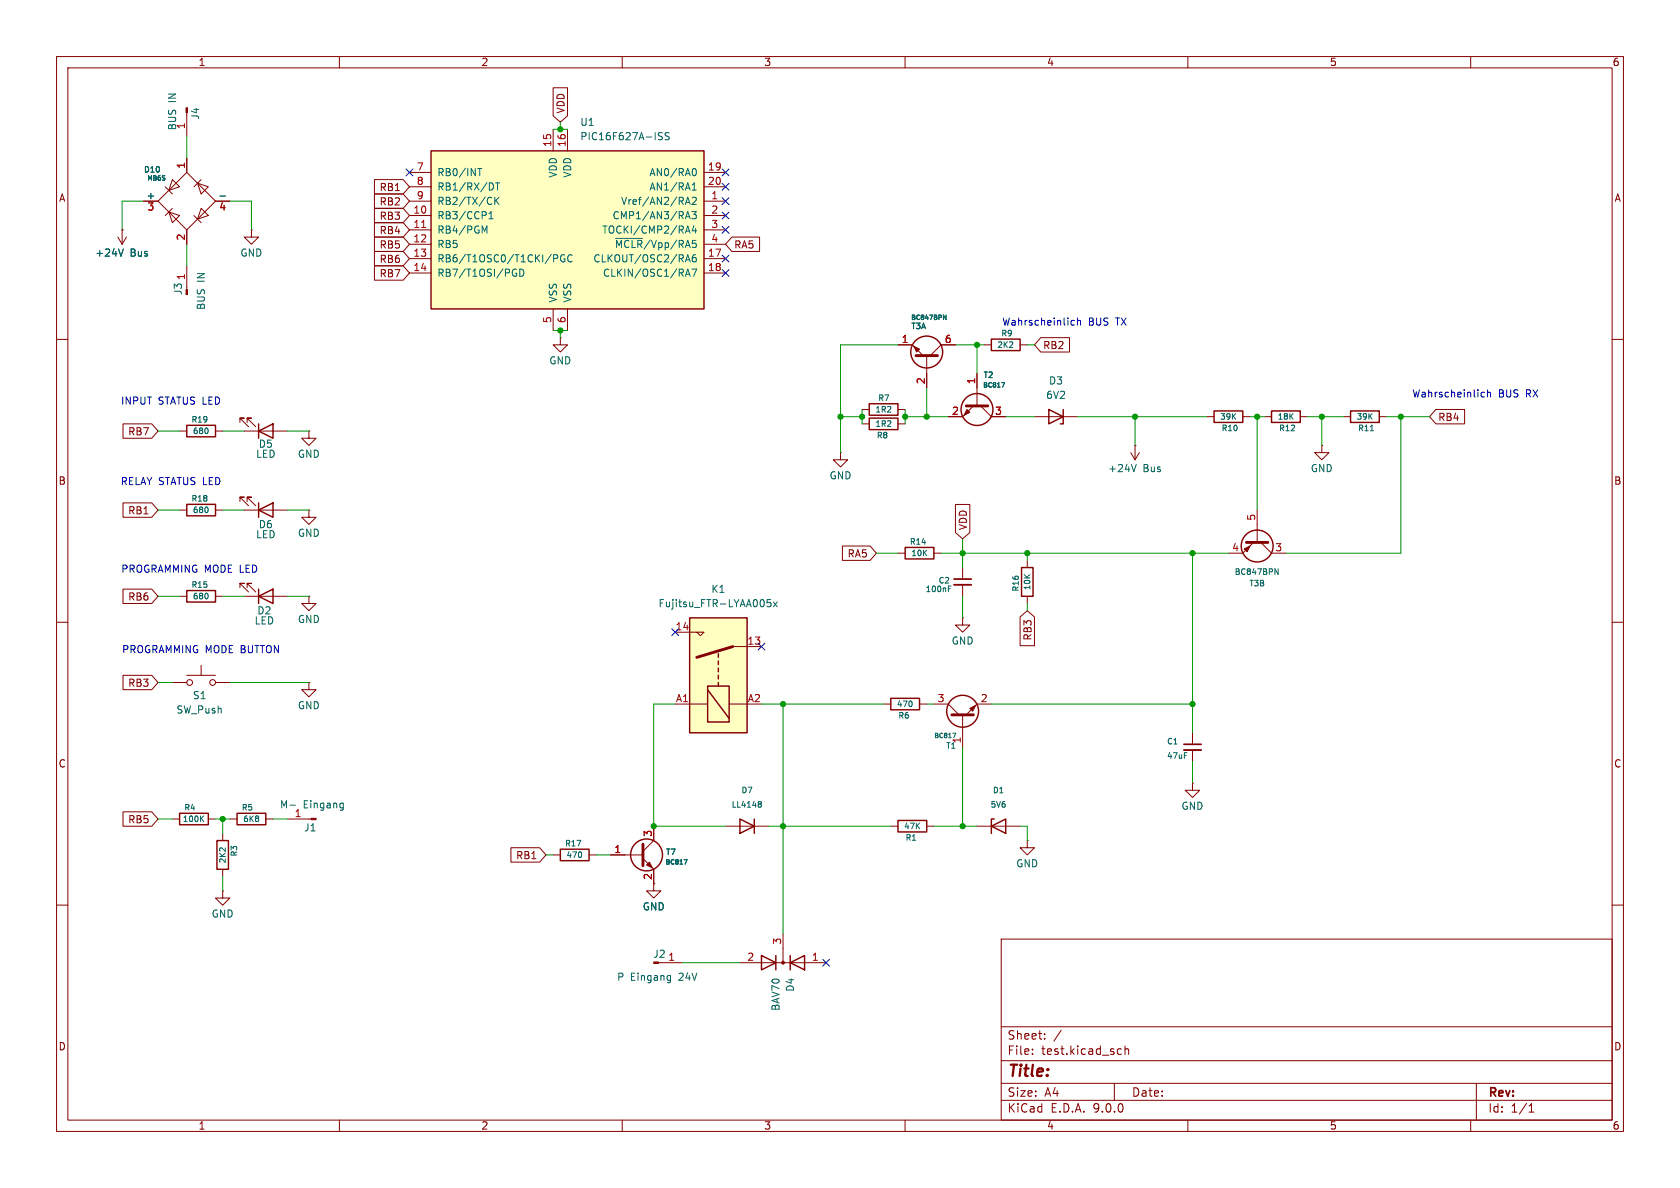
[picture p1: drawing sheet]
<svg xmlns="http://www.w3.org/2000/svg" width="297mm" height="210mm" viewBox="0 0 297 210" stroke-linecap="round" stroke-linejoin="round" font-family="sans-serif">
<g fill="none" stroke="#840000" stroke-width=".18">
<path d="M10 10h277v190h-277zM12 12h273v186h-273zM60 10v2M110 10v2M160 10v2M210 10v2M260 10v2M10 60h2M152.4 72.4h1.3M158.7 72.4h1.3M182.9 73.7h7.6M213.4 73.7h1.2"/>
<path d="M219.7 73.7h1.3M223.5 73.7h1.3M229.9 73.7h1.2M285 60h2M42.4 88.6v-.7h.8h-.8l1.5 1.5M43.2 90.2h7.6M43.7 88.6v-.7h.7h-.7l1.5 1.5M181.6 99.1v1.2M10 110h2M42.4 103.9v-.8h.8h-.8l1.5 1.5M43.2 105.4h7.6M43.7 103.9v-.8h.7h-.7l1.5 1.5"/>
<path d="M54.6 105.4v1.3h1.3l-1.3 1.3-1.3-1.3h1.3M54.6 105.4h.1M181.6 105.4v1.3M285 110h2M54.6 120.7v1.2h1.3l-1.3 1.3-1.3-1.3h1.3M54.6 120.7h.1M156.2 124.5h1.3M162.6 124.5h1.2M165.1 124.5h2.5l1.9 1.9M170.2 126.4v5.7M175.3 124.5h-2.6l-1.9 1.9M107.9 151.1h5.8"/>
<path d="M113.7 151.8l1.9 1.9v3.8h1.2l-1.2 1.3-1.3-1.3h1.3M115.6 146.1v2.5l-1.9 1.9M10 160h2M116.4 170.2h4.2M177 166h108v32h-108zM285 160h2M60 198v2M110 198v2M160 198v2M177 194.5h108M177 191.5h108M177 187.5h108"/>
<path d="M177 181.5h108M182.5 186.3v.1M182.5 185.5v.1M184.7 183.6v.1M184.7 182.8v.1M187.6 182.1l-1.3 2M197 191.5v3M197.8 185.4l.4 .1M198.2 186.3l-.4 .1M198.9 185.5l.2-.1 .4 .1v.9M198.9 184.9v1.5M210 198v2"/>
<path d="M260 198v2M261 191.5v6.5M270.3 196.6h.9M270.3 195.5l.4-.4v1.5"/>
</g>
<g fill="none" stroke="#840000" stroke-width=".25">
<path d="M153.7 71.4h5v2h-5zM185.4 72.4l2.6 1.3-2.6 1.2zM188 72.4v2.5h-.5M214.6 72.6h5.1v2.1h-5.1zM224.8 72.6h5.1v2.1h-5.1zM45.7 90.2l2.6-1.3v2.5zM45.7 88.9v2.5M45.7 105.4l2.6-1.3v2.6zM45.7 104.1v2.6M180.6 100.3h2v5.1h-2zM157.5 123.4h5.1v2.1h-5.1z"/>
<circle cx="170.2" cy="125.7" r="2.82"/>
<circle cx="114.3" cy="151.1" r="2.82"/>
</g>
<path d="M161.2 124.1v.6M168.4 129.6h.6l-.4 .8M120.9 152h.6l-.4 .8M118.4 172.5h.1M118.5 172.5v1l-.1 .2M118.5 173.2l-.1 .1" fill="none" stroke="#006464" stroke-width=".18"/>
<path d="M168.3 126.4h3.8M113.7 149.2v3.8" fill="none" stroke="#840000" stroke-width=".51"/>
<g fill="#840000" stroke="#840000" stroke-width=".18">
<path d="M171.4 125.2l1.1-.5-.5 1z"/>
<path d="M115.6 170.1h.8v.2h-.8z"/>
<path d="M114.3 152.9l.5-.5 .5 1z"/>
</g>
<path d="M121.9 109.2h10.2v20.3h-10.2z" fill="#ffffc2"/>
<g fill="none" stroke="#840000" stroke-width=".18">
<path d="M33 19.9v4.2M25.4 35.6h2.5M27.9 35.6l5.1-5.1 5.1 5.1-5.1 5zM29.2 33l1.3 1.3M29.8 37.5l1.9 .6-1.2 1.3zM30.5 31.8l1.2 1.2-1.9 .7zM30.5 36.8l-1.3 1.3M33 27.9v2.6M34.3 38.1l1.3 1.3M34.9 32.4l1.9 .6-1.2 1.3zM35.6 36.8l1.2 1.3-1.9 .6zM35.6 31.8l-1.3 1.2"/>
<path d="M38.1 35.6h2.5M33 40.6v2.6M44.4 40.6v1.3h1.3l-1.3 1.3-1.2-1.3h1.2M44.4 40.6h.1M31.7 76.2h1.3M38.1 76.2h1.3M42.4 74.7v-.8h.8h-.8l1.5 1.5M43.2 76.2h7.6M43.7 74.7v-.8h.7h-.7l1.5 1.5M54.6 76.2v1.3h1.3l-1.3 1.2-1.3-1.2h1.3M54.6 76.2h.1M152.4 74.9h1.3"/>
<path d="M158.7 61h2.6l1.9 1.9M158.7 74.9h1.3M163.8 62.9v5.7M168.9 61h-2.5l-1.9 1.9M172.1 71.8l-1.9 1.9h-2.6M172.7 66v5.8M173.4 71.8l1.9 1.9h2.5M174 61h1.3M180.3 61h1.3M200.7 78.7h.1M200.7 78.7v2.6M233.7 78.7v1.3h1.2l-1.2 1.3-1.3-1.3h1.3"/>
<path d="M233.7 78.7h.1M237.5 73.7h1.3M243.8 73.7h1.3M31.7 90.2h1.3M38.1 90.2h1.3M54.6 90.2v1.2h1.3l-1.3 1.3-1.3-1.3h1.3M54.6 90.2h.1M148.6 80v1.3h1.3l-1.3 1.3-1.3-1.3h1.3M148.6 80h.1M158.7 97.8h1.3M165.1 97.8h1.3M199.9 80l.8 1.3"/>
<path d="M201.4 80l-.7 1.3M221.6 95.9l-1.9 1.9h-2.5M222.2 90.2v5.7M222.9 95.9l1.9 1.9h2.5M31.7 105.4h1.3M33 119.4h5.1M35.6 117.6v1.8M38.1 105.4h1.3M119.4 111.8h5.1l-.7 .6-.6-.6M129.5 114.3h5.1M170.2 109.2v1.3h1.2l-1.2 1.3-1.3-1.3h1.3M170.2 109.2h.1"/>
<path d="M170.2 100.3v2.1M170.2 103.4v2M30.5 120.7h2.5M38.1 120.7h2.5M119.4 124.5h5.7M128.9 124.5h3.2M210.8 138.4v1.3h1.3l-1.3 1.3-1.3-1.3h1.3M210.8 138.4h.1M210.8 129.5v2.1M210.8 132.6v2M30.5 144.8h1.2M36.8 144.8h1.3"/>
<path d="M39.4 157.5v1.3h1.2l-1.2 1.2-1.3-1.2h1.3M39.4 157.5h.1M39.4 147.3v1.3M39.4 153.7v1.2M40.6 144.8h1.3M47 144.8h1.3M50.8 144.8h4.2M97.8 151.1h1.3M104.1 151.1h1.3M128.3 146.1h7.6M172.7 146.1h7.6M181.6 148.6v1.3h1.3l-1.3 1.2-1.3-1.2h1.3"/>
<path d="M181.6 148.6h.1"/>
<circle cx="33.5" cy="120.7" r=".51"/>
<circle cx="37.6" cy="120.7" r=".51"/>
</g>
<g fill="none" stroke="#840000" stroke-width=".25">
<path d="M175.3 59.9h5v2.1h-5zM33 75.2h5.1v2h-5.1zM45.7 76.2l2.6-1.3v2.6zM45.7 74.9v2.6M153.7 73.9h5v2h-5zM238.8 72.6h5v2.1h-5zM33 89.2h5.1v2h-5.1zM160 96.8h5.1v2h-5.1zM33 104.4h5.1v2h-5.1zM121.9 109.2h10.2v20.3h-10.2zM127 115.6v.6M127 116.8v.7"/>
<path d="M127 118.1v.6M127 119.4v.6M125.1 121.3h3.8v6.3h-3.8zM125.1 121.9l3.8 5.1M127 120.7v.6M31.7 143.8h5.1v2h-5.1zM38.4 148.6h2v5.1h-2zM41.9 143.8h5.1v2h-5.1zM99.1 150.1h5v2h-5zM130.8 144.8l2.5 1.3-2.5 1.2zM133.3 144.8v2.5M175.3 146.1l2.5-1.3v2.5z"/>
<path d="M175.8 144.8h-.5v2.5"/>
<circle cx="163.8" cy="62.2" r="2.82"/>
<circle cx="172.7" cy="72.4" r="2.82"/>
<circle cx="222.2" cy="96.5" r="2.82"/>
</g>
<path d="M161.9 62.9h3.8M170.8 71.8h3.8M220.3 95.9h3.9M129.5 114.3l-6.3 1.9" fill="none" stroke="#840000" stroke-width=".51"/>
<g fill="none" stroke="#006464" stroke-width=".18">
<path d="M38.9 34.7h1M166.8 55.7l.4 .8v-.8M36.7 75.8v.7M177.1 67.6h.5l-.3 .8M242.3 76.1h.5M36.7 89.8v.6M200.9 82.1l-.5 1.3M36.7 105.1v.6M136.3 106h-.7v.6l.2-.1h.4l.1 .2v.4l-.2 .2-.5-.2M136.7 106.4l.7 .9M137.4 106.4l-.7 .9M167.7 104.1h.3"/>
<path d="M167.7 103.6h.4M225.4 100.5l.6 1v-1M209.4 133.1h.5M35.6 144.7l.4 .5M36 144.2l-.6 .6M51.3 142.3h.9M60.6 142h.1M60.7 142v1l-.1 .2M60.7 142.8h-.1M102.8 150.8v.6M134.2 141.7l.4 .2-.2 .2M134.2 142.1h.2"/>
<path d="M134.4 142.1l.2 .4-.4 .2"/>
</g>
<g fill="#840000" stroke="#840000" stroke-width=".18">
<path d="M220 97l1-.5-.5 1z"/>
<path d="M170.9 72.4l.5 .5-1 .5z"/>
<path d="M161.5 61.2l1.1 .5-.5 .5z"/>
<path d="M55 144.7h.9v.2h-.9z"/>
<path d="M32.9 19.1h.2v.8h-.2z"/>
</g>
<path d="M168.7 102.4h3M209.3 131.6h3" fill="none" stroke="#840000" stroke-width=".3"/>
<path d="M168.7 103.4h3M209.3 132.6h3" fill="none" stroke="#840000" stroke-width=".33"/>
<path d="M76.2 26.7h48.3v27.9h-48.3z" fill="#ffffc2"/>
<path d="M76.2 26.7h48.3v27.9h-48.3zM158.7 145h5.1v2.1h-5.1zM134.6 168.9l2.6 1.3-2.6 1.3zM137.2 168.9v2.6M139.7 170.2l2.5-1.3v2.6zM139.7 168.9v2.6" fill="none" stroke="#840000" stroke-width=".25"/>
<g fill="none" stroke="#840000" stroke-width=".18">
<path d="M97.8 15.5h2.5v5l-1.2 1.1-1.3-1.1zM25.4 35.6h2.5M33 27.9v2.6M38.1 35.6h2.5M66.2 34.3h5.1l1.1 1.3-1.1 1.2h-5.1zM66.2 36.8h5.1l1.1 1.3-1.1 1.3h-5.1zM66.2 31.7h5.1l1.1 1.3-1.1 1.3h-5.1zM66.2 39.4h5.1l1.1 1.2-1.1 1.3h-5.1zM72.4 30.5h3.8M72.4 33h3.8M72.4 35.6h3.8M72.4 38.1h3.8"/>
<path d="M97.8 22.9v3.8M100.3 22.9v3.8M124.5 30.5h3.8M124.5 33h3.8M124.5 35.6h3.8M124.5 38.1h3.8M20.8 41.9l.8 1.3M21.6 40.6h.1M21.6 40.6v2.6M22.4 41.9l-.8 1.3M33 40.6v2.6M33 47v4.2"/>
<path d="M66.2 41.9h5.1l1.1 1.3-1.1 1.3h-5.1zM66.2 47h5.1l1.1 1.3-1.1 1.2h-5.1zM66.2 44.4h5.1l1.1 1.3-1.1 1.3h-5.1zM72.4 40.6h3.8M72.4 43.2h3.8M72.4 45.7h3.8M72.4 48.3h3.8M97.8 54.6v3.8M99.1 59.7v1.3h1.2l-1.2 1.2-1.3-1.2h1.3M99.1 59.7h.1M100.3 54.6v3.8M124.5 40.6h3.8"/>
<path d="M124.5 43.2h3.8M124.5 45.7h3.8M124.5 48.3h3.8M129.4 41.9h4.9v2.6h-4.9l-1.1-1.3zM184 59.7h5.1v2.5h-5.1l-1.1-1.2zM21.7 74.9h5.1l1.1 1.3-1.1 1.3h-5.1zM158.7 61h2.6M163.8 66v2.6M166.4 61h2.5M167.6 73.7h2.6M172.7 66v2.6M175.3 73.7h2.5"/>
<path d="M253.8 72.4h5.1v2.5h-5.1l-1.1-1.2zM21.7 88.9h5.1l1.1 1.3-1.1 1.2h-5.1zM148.9 96.5h4.9l1.1 1.3-1.1 1.3h-4.9zM168.9 89.2h2.6v4.9l-1.3 1.2-1.3-1.2zM21.7 119.4h5.1l1.1 1.3-1.1 1.2h-5.1zM21.7 104.1h5.1l1.1 1.3-1.1 1.3h-5.1zM180.3 109.1l1.3-1.1 1.3 1.1v5h-2.6zM21.7 143.5h5.1l1.1 1.3-1.1 1.3h-5.1zM90.3 149.9h5.1l1.1 1.2-1.1 1.3h-5.1zM107.9 151.1h2.6M115.6 146.1v2.5M115.6 153.7v2.5"/>
<path d="M157.5 146.1h1.2M163.8 146.1h1.3M130.8 170.2h15.2M138.4 165.1v5.1"/>
</g>
<g fill="none" stroke="#006464" stroke-width=".18">
<path d="M38.9 34.7h1M84.5 29.8h.7M84.8 29.8v1.3M86.4 38.7h.8M86.4 37.8l.4-.4v1.3M87 32.4l.2 .5-.2 .6M87.5 34.9v1.2M87.6 32.3h.7M87.7 35.4l.5 .7M88 32.3v1.3M88.2 34.9l-.7 .7M116.5 24l.5 .2 .1 .1-.1 .3-.4 .1"/>
<path d="M116.5 23.5h.6M118.3 23.5l-.5-.1-.2 .2v.3l.6 .3 .1 .3-.2 .2-.5-.1M121.2 36.1l.4-1.2 .4 1.2M121.2 38.7l.4-1.3 .4 1.3M121.3 35.8h.6M121.3 38.3h.6M121.6 39.9l.4 1.3M122.3 37.4h.8l-.4 .5 .3 .1v.6l-.1 .1-.6-.1M122.4 35l.5-.1 .2 .3-.8 .9h.8M122.4 33.6h.7M122.4 32.7l.3-.4v1.3M122.6 29.9l.1-.1a.68 .68 0 0 1 .4 .6 .68 .68 0 0 1-.4 .7l-.1-.1"/>
<path d="M122.7 39.9l-.3 .9h.8M21.8 44l-.4 1.3M85.7 40.9l.4-1v1.3M91 47.6h.3M91.1 48.3h.2v.4l-.2 .1M91.9 47.6a.64 .64 0 0 1 .7 .6 .64 .64 0 0 1-.7 .6zM98.4 45l.2 .3-.1 .3-.1 .1M99.8 45.1a.59 .59 0 0 0-.7 .6 .59 .59 0 0 0 .7 .5l.1-.4h-.3M101.1 45.2a.6 .6 0 0 0-.8 .4 .6 .6 0 0 0 .6 .7l.2-.1M108.8 42.1h4.8M121.2 48.8l.4-1.2 .4 1.2M121.3 40.9h.6"/>
<path d="M121.3 45.9h.6M121.3 48.5h.6M121.6 45l.4 1.3M122.3 47.6h.9l-.6 1.2M123 45l-.4 .1a.86 .86 0 0 0 0 1.2l.4-.1 .1-.4-.2-.3-.4 .1-.1 .2M123 40.4v.8M166.8 55.7l.4 .8v-.8M177.1 67.6h.5l-.3 .8M120.9 152h.6l-.4 .8"/>
</g>
<path d="M74.5 40.2h.8" fill="none" stroke="#a90000" stroke-width=".18"/>
<g fill="#840000" stroke="#840000" stroke-width=".18">
<path d="M32.9 51.2h.2v.9h-.2z"/>
<circle cx="138.4" cy="170.2" r=".25"/>
</g>
<g fill="none" stroke="#009600" stroke-width=".18">
<path d="M25.4 35.6h-3.8v5M33 24.1v3.8M40.6 35.6h3.8v5M97.8 22.9h2.5M99.1 21.6v1.3M33 43.2v3.8M97.8 58.4h2.5M99.1 58.4v1.3M27.9 76.2h3.8M39.4 76.2h3.8M50.8 76.2h3.8M148.6 73.7h3.8"/>
<path d="M152.4 72.4v2.5M158.7 61h-10.1v19M160 73.7h7.6M160 72.4v2.5M163.8 68.6v5.1M168.9 61h5.1M172.7 61v5M177.8 73.7h5.1M181.6 61h1.3M190.5 73.7h22.9M200.7 73.7v5M221 73.7h2.5"/>
<path d="M222.2 73.7v16.5M231.1 73.7h6.4M233.7 73.7v5M245.1 73.7h7.6M247.6 73.7v24.1h-20.3M27.9 90.2h3.8M39.4 90.2h3.8M50.8 90.2h3.8M154.9 97.8h3.8M166.4 97.8h50.8M170.2 95.3v5M181.6 97.8v1.3"/>
<path d="M210.8 97.8v31.7M27.9 105.4h3.8M39.4 105.4h3.8M50.8 105.4h3.8M170.2 105.4v3.8M181.6 106.7v1.3M27.9 120.7h2.6M40.6 120.7h14M119.4 124.5h-3.8v21.6h12.7M134.6 124.5h21.6M138.4 124.5v40.6M163.8 124.5h1.3"/>
<path d="M170.2 132.1v14M175.3 124.5h35.5M210.8 134.6v3.8M27.9 144.8h2.6M38.1 144.8h2.5M39.4 144.8v2.5M39.4 154.9v2.6M48.3 144.8h2.5M96.5 151.1h1.3M105.4 151.1h2.5M135.9 146.1h21.6M165.1 146.1h7.6"/>
<path d="M180.3 146.1h1.3v2.5M120.6 170.2h10.2"/>
</g>
<g fill="none" stroke="#000084" stroke-width=".18">
<path d="M71.8 29.9l1.2 1.2M73 29.9l-1.2 1.2M127.7 32.4l1.2 1.2M127.7 37.5l1.2 1.2M127.7 35l1.2 1.2M127.7 29.9l1.2 1.2M128.9 32.4l-1.2 1.2M128.9 37.5l-1.2 1.2M128.9 35l-1.2 1.2M128.9 29.9l-1.2 1.2M127.7 40l1.2 1.2M127.7 45.1l1.2 1.2"/>
<path d="M127.7 47.7l1.2 1.2M128.9 40l-1.2 1.2M128.9 45.1l-1.2 1.2M128.9 47.7l-1.2 1.2M118.8 111.2l1.2 1.2M120 111.2l-1.2 1.2M134 113.7l1.2 1.2M135.2 113.7l-1.2 1.2M145.4 169.6l1.3 1.2M146.7 169.6l-1.3 1.2"/>
</g>
<path d="M189.5 57.4h.4M189.5 56.7h.4M190.5 56.8l.2-.2 .3 .1v.8M190.5 56.2v1.3M261.9 70.1h.5M261.9 69.4h.5M263 69.5l.2-.2 .3 .1v.8M263 68.9v1.3" fill="none" stroke="#0000c2" stroke-width=".18"/>
<g fill="#009600" stroke="#009600" stroke-width=".18">
<circle cx="181.6" cy="97.8" r=".46"/>
<circle cx="210.8" cy="97.8" r=".46"/>
<circle cx="222.2" cy="73.7" r=".46"/>
<circle cx="200.7" cy="73.7" r=".46"/>
<circle cx="233.7" cy="73.7" r=".46"/>
<circle cx="247.6" cy="73.7" r=".46"/>
<circle cx="152.4" cy="73.7" r=".46"/>
<circle cx="148.6" cy="73.7" r=".46"/>
<circle cx="160" cy="73.7" r=".46"/>
<circle cx="163.8" cy="73.7" r=".46"/>
<circle cx="172.7" cy="61" r=".46"/>
<circle cx="170.2" cy="97.8" r=".46"/>
<circle cx="138.4" cy="124.5" r=".46"/>
<circle cx="39.4" cy="144.8" r=".46"/>
<circle cx="99.1" cy="22.9" r=".46"/>
<circle cx="99.1" cy="58.4" r=".46"/>
<circle cx="115.6" cy="146.1" r=".46"/>
<circle cx="210.8" cy="124.5" r=".46"/>
<circle cx="170.2" cy="146.1" r=".46"/>
<circle cx="138.4" cy="146.1" r=".46"/>
</g>
<text font-size="2.8" fill="#840000" x="178" y="190.9">Title:</text>
<g font-size="2.1" fill="#840000">
<text x="178" y="184">Sheet:</text>
<text x="178" y="186.7">File:</text>
<text x="184.1" y="186.7">test.kicad_sch</text>
<text x="178" y="196.9">KiCad</text>
<text x="178" y="194.1">Size:</text>
<text x="184.7" y="194.1">A4</text>
<text x="185.7" y="196.9">E.D.A.</text>
<text x="193.3" y="196.9">9.0.0</text>
<text x="200" y="194.1">Date:</text>
<text x="263" y="194.3">Rev:</text>
<text x="263" y="196.9">Id:</text>
<text x="267.1" y="196.9">1/1</text>
</g>
<g font-size="1.8" fill="#840000">
<text x="35" y="11.9">1</text>
<text x="85" y="11.9">2</text>
<text x="135" y="11.9">3</text>
<text x="185" y="11.9">4</text>
<text x="235" y="11.9">5</text>
<text x="285" y="11.9">6</text>
<text x="100" y="20.2" transform="rotate(-90 100 20.2)">VDD</text>
<text x="10.3" y="35.9">A</text>
<text x="67" y="34">RB1</text>
<text x="285.3" y="35.9">A</text>
<text x="67" y="36.5">RB2</text>
<text x="67" y="39.1">RB3</text>
<text x="67" y="41.6">RB4</text>
<text x="67" y="44.1">RB5</text>
<text x="67" y="46.7">RB6</text>
<text x="129.7" y="44.1">RA5</text>
<text x="67" y="49.2">RB7</text>
<text x="184.3" y="61.9">RB2</text>
<text x="22.6" y="77.2">RB7</text>
<text x="254.2" y="74.6">RB4</text>
<text x="10.3" y="85.9">B</text>
<text x="285.3" y="85.9">B</text>
<text x="22.6" y="91.1">RB1</text>
<text x="171.1" y="93.8" transform="rotate(-90 171.1 93.8)">VDD</text>
<text x="149.7" y="98.7">RA5</text>
<text x="22.6" y="106.4">RB6</text>
<text x="182.6" y="113.3" transform="rotate(-90 182.6 113.3)">RB3</text>
<text x="22.6" y="121.6">RB3</text>
<text x="10.3" y="135.9">C</text>
<text x="285.3" y="135.9">C</text>
<text x="22.6" y="145.7">RB5</text>
<text x="91.1" y="152.1">RB1</text>
<text x="115.3" y="155.6" transform="rotate(-90 115.3 155.6)">2</text>
<text x="10.3" y="185.9">D</text>
<text x="285.3" y="185.9">D</text>
<text x="35" y="199.9">1</text>
<text x="85" y="199.9">2</text>
<text x="135" y="199.9">3</text>
<text x="185" y="199.9">4</text>
<text x="235" y="199.9">5</text>
<text x="285" y="199.9">6</text>
</g>
<g font-size="1.8" fill="#006464">
<text x="31.3" y="23.1" transform="rotate(-90 31.3 23.1)">BUS</text>
<text x="31.3" y="18.2" transform="rotate(-90 31.3 18.2)">IN</text>
<text x="32.8" y="22.9" transform="rotate(-90 32.8 22.9)">1</text>
<text x="35.4" y="21.3" transform="rotate(-90 35.4 21.3)">J4</text>
<text x="102.5" y="22.5">U1</text>
<text x="102.5" y="25">PIC16F627A-ISS</text>
<text x="77.2" y="31.3">RB0/INT</text>
<text x="77.2" y="33.9">RB1/RX/DT</text>
<text x="98.7" y="31.5" transform="rotate(-90 98.7 31.5)">VDD</text>
<text x="101.2" y="31.5" transform="rotate(-90 101.2 31.5)">VDD</text>
<text x="114.7" y="31.3">AN0/RA0</text>
<text x="114.7" y="33.9">AN1/RA1</text>
<text x="77.2" y="36.4">RB2/TX/CK</text>
<text x="77.2" y="39">RB3/CCP1</text>
<text x="77.2" y="41.5">RB4/PGM</text>
<text x="106.4" y="41.5">TOCKI/CMP2/RA4</text>
<text x="108.2" y="39">CMP1/AN3/RA3</text>
<text x="109.7" y="36.4">Vref/AN2/RA2</text>
<text x="16.7" y="45.6">+24V</text>
<text x="23" y="45.6">Bus</text>
<text x="42.4" y="45.6">GND</text>
<text x="77.2" y="44">RB5</text>
<text x="77.2" y="46.6">RB6/T1OSC0/T1CKI/PGC</text>
<text x="104.8" y="46.6">CLKOUT/OSC2/RA6</text>
<text x="108.6" y="44">~{MCLR}/Vpp/RA5</text>
<text x="32.4" y="52.2" transform="rotate(-90 32.4 52.2)">J3</text>
<text x="36.4" y="49.9" transform="rotate(-90 36.4 49.9)">IN</text>
<text x="77.2" y="49.1">RB7/T1OSI/PGD</text>
<text x="98.7" y="53.6" transform="rotate(-90 98.7 53.6)">VSS</text>
<text x="101.2" y="53.6" transform="rotate(-90 101.2 53.6)">VSS</text>
<text x="106.5" y="49.1">CLKIN/OSC1/RA7</text>
<text x="36.4" y="54.9" transform="rotate(-90 36.4 54.9)">BUS</text>
<text x="97" y="64.6">GND</text>
<text x="184.8" y="70.7">6V2</text>
<text x="185.3" y="68.2">D3</text>
<text x="45.2" y="81.1">LED</text>
<text x="45.6" y="79.3">D5</text>
<text x="52.6" y="81.1">GND</text>
<text x="195.8" y="83.7">+24V</text>
<text x="202.1" y="83.7">Bus</text>
<text x="231.6" y="83.7">GND</text>
<text x="146.6" y="84.9">GND</text>
<text x="45.2" y="95.4">LED</text>
<text x="45.6" y="93.6">D6</text>
<text x="52.6" y="95.1">GND</text>
<text x="116.3" y="107.5">Fujitsu_FTR-LYAA005x</text>
<text x="125.7" y="105">K1</text>
<text x="44.9" y="110.6">LED</text>
<text x="45.4" y="108.8">D2</text>
<text x="52.6" y="110.3">GND</text>
<text x="168.1" y="114.1">GND</text>
<text x="34" y="123.8">S1</text>
<text x="52.6" y="125.6">GND</text>
<text x="31.1" y="126.3">SW_Push</text>
<text x="169.9" y="131.5" transform="rotate(-90 169.9 131.5)">1</text>
<text x="49.4" y="143.1">M-</text>
<text x="53.6" y="143.1">Eingang</text>
<text x="208.8" y="143.4">GND</text>
<text x="53.7" y="147.2">J1</text>
<text x="179.6" y="153.5">GND</text>
<text x="113.5" y="161.1">GND</text>
<text x="37.3" y="162.4">GND</text>
<text x="109" y="173.6">P</text>
<text x="111.4" y="173.6">Eingang</text>
<text x="115.4" y="169.5">J2</text>
<text x="120.1" y="173.6">24V</text>
<text x="138" y="178.8" transform="rotate(-90 138 178.8)">BAV70</text>
<text x="140.6" y="175.4" transform="rotate(-90 140.6 175.4)">D4</text>
</g>
<g font-size="1.8" fill="#a90000">
<text x="32.8" y="29.9" transform="rotate(-90 32.8 29.9)">1</text>
<text x="97.5" y="26.1" transform="rotate(-90 97.5 26.1)">15</text>
<text x="100.1" y="26.1" transform="rotate(-90 100.1 26.1)">16</text>
<text x="25.8" y="35.3">+</text>
<text x="73.6" y="30.2">7</text>
<text x="73.6" y="32.8">8</text>
<text x="73.6" y="35.3">9</text>
<text x="125.1" y="30.2">19</text>
<text x="125.1" y="32.8">20</text>
<text x="125.7" y="35.3">1</text>
<text x="26" y="37.5">3</text>
<text x="38.7" y="37.5">4</text>
<text x="73" y="37.8">10</text>
<text x="73" y="40.4">11</text>
<text x="125.7" y="37.8">2</text>
<text x="125.7" y="40.4">3</text>
<text x="32.8" y="42.6" transform="rotate(-90 32.8 42.6)">2</text>
<text x="73" y="42.9">12</text>
<text x="73" y="45.5">13</text>
<text x="125.1" y="45.5">17</text>
<text x="125.7" y="42.9">4</text>
<text x="32.8" y="49.6" transform="rotate(-90 32.8 49.6)">1</text>
<text x="73" y="48">14</text>
<text x="125.1" y="48">18</text>
<text x="97.5" y="57.2" transform="rotate(-90 97.5 57.2)">5</text>
<text x="100.1" y="57.2" transform="rotate(-90 100.1 57.2)">6</text>
<text x="159.3" y="60.7">1</text>
<text x="166.9" y="60.7">6</text>
<text x="163.6" y="68" transform="rotate(-90 163.6 68)">2</text>
<text x="172.5" y="68" transform="rotate(-90 172.5 68)">1</text>
<text x="168.2" y="73.4">2</text>
<text x="175.8" y="73.4">3</text>
<text x="222" y="92.1" transform="rotate(-90 222 92.1)">5</text>
<text x="217.7" y="97.5">4</text>
<text x="225.4" y="97.5">3</text>
<text x="119.3" y="111.5">14</text>
<text x="132" y="114">13</text>
<text x="119.4" y="124.2">A1</text>
<text x="132.1" y="124.2">A2</text>
<text x="165.7" y="124.2">3</text>
<text x="173.3" y="124.2">2</text>
<text x="52" y="144.5">1</text>
<text x="115.3" y="148" transform="rotate(-90 115.3 148)">3</text>
<text x="108.5" y="150.9">1</text>
<text x="138.2" y="167.1" transform="rotate(-90 138.2 167.1)">3</text>
<text x="118" y="169.9">1</text>
<text x="132" y="169.9">2</text>
<text x="143.4" y="169.9">1</text>
</g>
<g font-size="1.8" fill="#0000c2">
<text x="177.1" y="57.8">Wahrscheinlich</text>
<text x="192.4" y="57.8">BUS</text>
<text x="197.4" y="57.8">TX</text>
<text x="21.3" y="71.7">INPUT</text>
<text x="28" y="71.7">STATUS LED</text>
<text x="249.6" y="70.5">Wahrscheinlich</text>
<text x="264.9" y="70.5">BUS</text>
<text x="269.9" y="70.5">RX</text>
<text x="21.2" y="86">RELAY STATUS LED</text>
<text x="21.3" y="101.5">PROGRAMMING MODE LED</text>
<text x="21.5" y="115.7">PROGRAMMING MODE BUTTON</text>
</g>
<g font-size="1.4" fill="#006464">
<text x="25.3" y="30.7">D10</text>
<text x="161" y="58.4">T3A</text>
<text x="176.9" y="59.7">R9</text>
<text x="176.2" y="61.7">2K2</text>
<text x="155.2" y="71.1">R7</text>
<text x="173.8" y="67">T2</text>
<text x="33.7" y="74.9">R19</text>
<text x="34" y="76.9">680</text>
<text x="154.6" y="73.1">1R2</text>
<text x="154.6" y="75.7">1R2</text>
<text x="154.9" y="77.7">R8</text>
<text x="215.6" y="74.4">39K</text>
<text x="215.9" y="76.4">R10</text>
<text x="225.8" y="74.4">18K</text>
<text x="226" y="76.4">R12</text>
<text x="239.7" y="74.4">39K</text>
<text x="240" y="76.4">R11</text>
<text x="33.7" y="88.9">R18</text>
<text x="34" y="90.9">680</text>
<text x="160.7" y="96.5">R14</text>
<text x="161" y="98.5">10K</text>
<text x="218.2" y="101.8">BC847BPN</text>
<text x="33.7" y="104.1">R15</text>
<text x="34" y="106.1">680</text>
<text x="163.5" y="104.9">100nF</text>
<text x="165.8" y="103.3">C2</text>
<text x="180.3" y="104.7" transform="rotate(-90 180.3 104.7)">R16</text>
<text x="182.3" y="104.4" transform="rotate(-90 182.3 104.4)">10K</text>
<text x="220.8" y="103.9">T3B</text>
<text x="158.5" y="125.2">470</text>
<text x="158.7" y="127.2">R6</text>
<text x="206.2" y="131.8">C1</text>
<text x="167.2" y="132.6">T1</text>
<text x="206.2" y="134.3">47uF</text>
<text x="32.5" y="143.5">R4</text>
<text x="42.6" y="143.5">R5</text>
<text x="129.2" y="143">LL4148</text>
<text x="131" y="140.4">D7</text>
<text x="175" y="143">5V6</text>
<text x="175.4" y="140.4">D1</text>
<text x="32.2" y="145.5">100K</text>
<text x="42.9" y="145.5">6K8</text>
<text x="99.8" y="149.8">R17</text>
<text x="159.7" y="146.8">47K</text>
<text x="160" y="148.8">R1</text>
<text x="40.1" y="152.7" transform="rotate(-90 40.1 152.7)">2K2</text>
<text x="42.1" y="151.5" transform="rotate(-90 42.1 151.5)">R3</text>
<text x="100" y="151.9">470</text>
<text x="117.6" y="151.4">T7</text>
</g>
<g font-size="1.1" fill="#006464">
<text x="25.9" y="32.1">MB6S</text>
<text x="161" y="56.8">BC847BPN</text>
<text x="173.7" y="68.7">BC817</text>
<text x="165" y="130.7">BC817</text>
<text x="117.5" y="153">BC817</text>
</g>
</svg>
